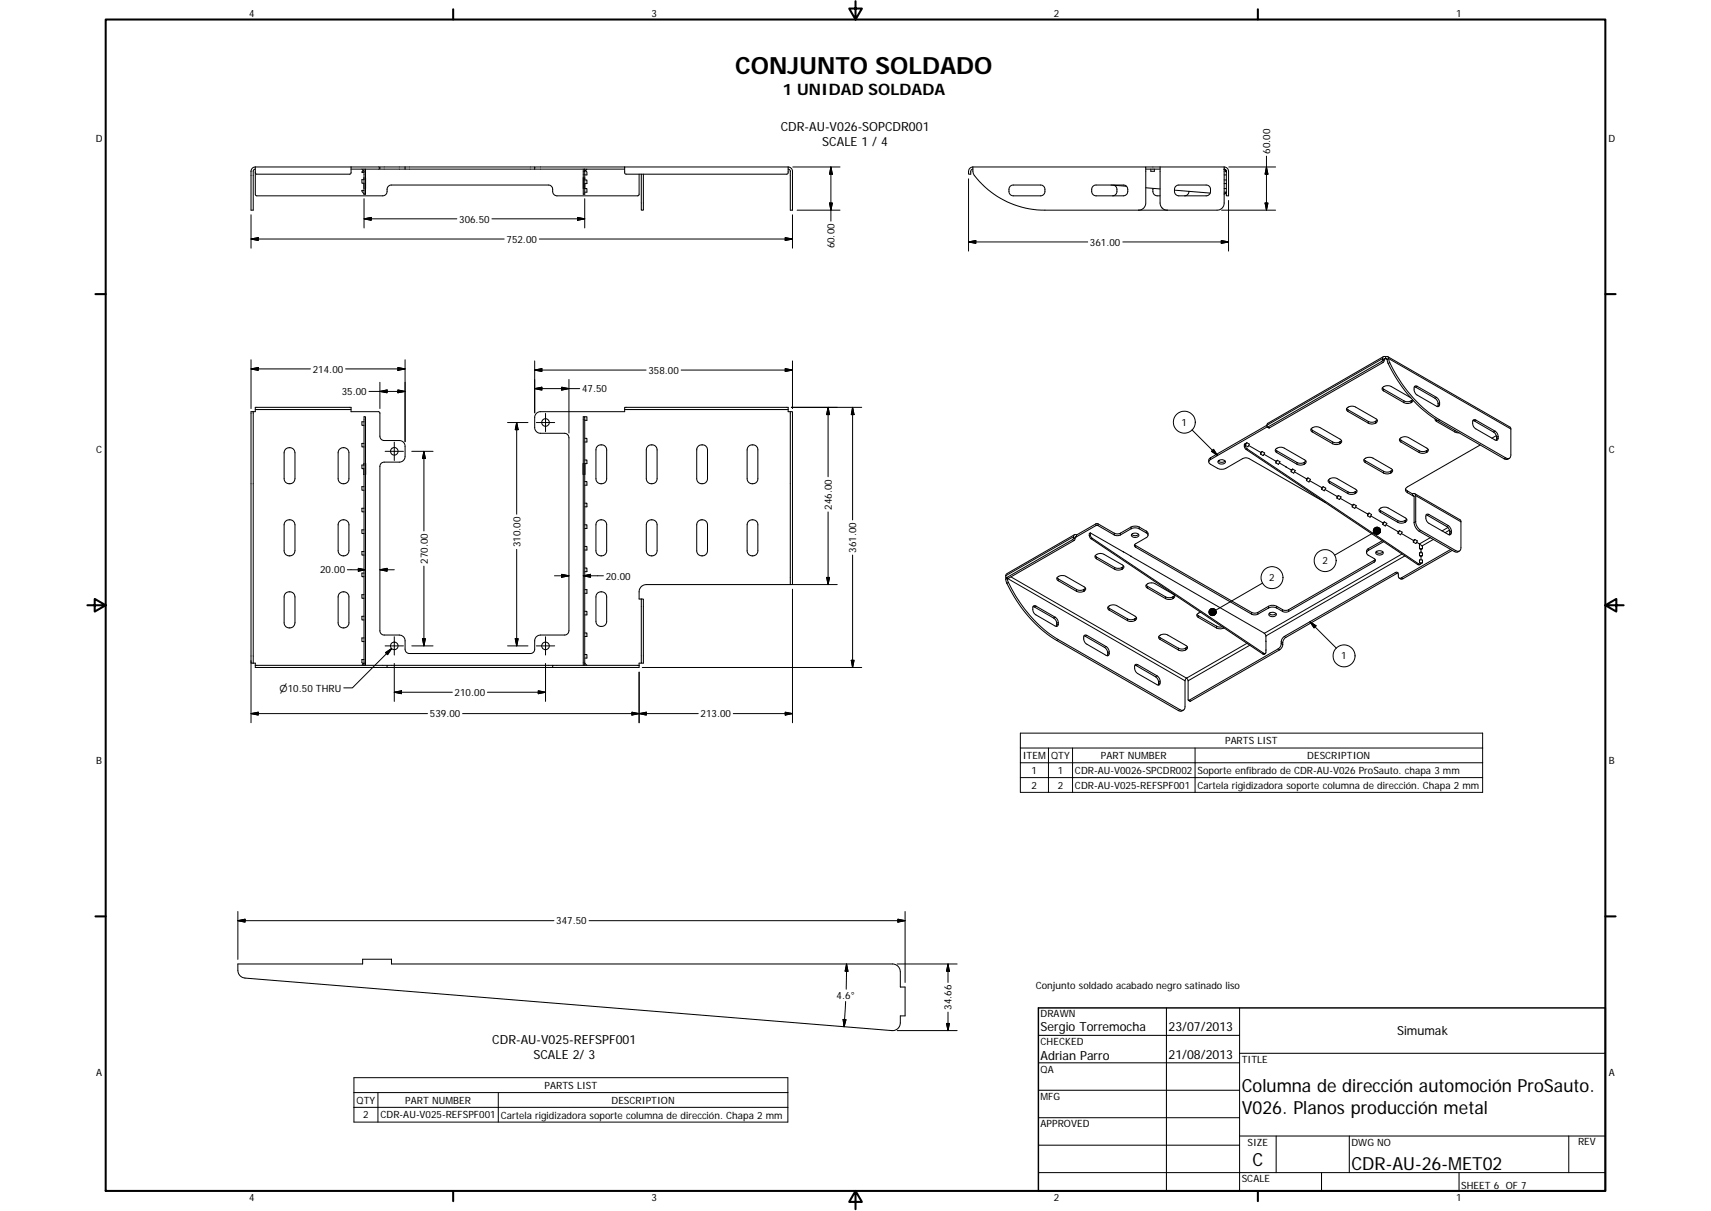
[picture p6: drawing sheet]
<svg xmlns="http://www.w3.org/2000/svg" width="594mm" height="420mm" viewBox="0 0 594 420" stroke-linecap="round" stroke-linejoin="round" font-family="sans-serif">
<g fill="none" stroke="#000" stroke-width=".36">
<path d="M88.6 57.9v9.5l.4 .5h43.9a1.85 1.85 0 0 0 1.5-2.5l.4-.8 1.1-.4h54.5a1.86 1.86 0 0 1 1.5 2.5l.4 .8 1.1 .4h28.2l.3-.5v-7M88.6 57.9h43.3v.8h-10M88.6 57.9a1.91 1.91 0 0 0-1.4 2.7v12.3h.7v-12.3a1.54 1.54 0 0 1 .6-1.9h.1M121.9 57.9v.7a1.33 1.33 0 0 1-.5 1.8h-32.3l-.5-.5M125.7 58.7l.7 .7M126.1 59.1l-.4 .7h.7M126.9 58.7v8.7h-.5v-8.7M131.9 58.7h8.7M131.9 57.9h8.7M140.6 58.7h45M140.6 57.9v.8M140.6 57.9h45"/>
<path d="M185.6 58.7h31.3M203 58.7v8.7h-.5v-8.7M203.3 59.1l.5 .6v1h-.8M203.8 58.7l-.8 .7M216.9 57.9v.7a1.5 1.5 0 0 0 .3 1.8h56.1a1.5 1.5 0 0 0 .4-1.8v-.7M273.7 57.9a1.91 1.91 0 0 1 1.5 2.7v12.3h-.8v-12.3a1.54 1.54 0 0 0-.6-1.9h-.1M273.7 57.9h-88.1v.8M337.8 57.9a1.99 1.99 0 0 0-1.5 2.5h.8v-.2a1.15 1.15 0 0 1 .7-1.5M337.8 57.9h60v12.5a2.45 2.45 0 0 1-2.5 2.5M397.8 58.7h5M397.8 57.9h27.2M399.6 58.7v.7h1.2v-.7"/>
<path d="M402.8 57.9v12.5a2.48 2.48 0 0 0 2.5 2.5M425 58.7l.8 .7M425 58.7h.1M425 58.7l.6 .2 .2 .5M425 57.9a1.52 1.52 0 0 1 1.6 1.5v8.5h-.8v-8.5M425 57.9v12.5a2.45 2.45 0 0 1-2.4 2.5h-59.8a30.4 30.4 0 0 1-24.9-12.7l-.1-2.3M425 58.7l.5 .3 .3 .7zM425.2 58.8l.2 .1M425.5 59h.1M425.7 59.1l.1 .3M126.4 61.7h.1M126.4 62.3h-.7v1.3h.7v1.9"/>
<path d="M126.4 66.1h-.7l.7 1.2M126.9 61.7v3.8M202.5 61.7v3.8M202.5 61.7h.1M203 61.7v.7h.8v1.3h-.8M203 65.4h.8v1.3h-.8M223.4 60.4v12.5h-.7v-12.5M350.7 64.6l1.1-.4h9.5a1.91 1.91 0 0 1 1.6 1.9 1.91 1.91 0 0 1-1.6 1.8h-9.5a1.95 1.95 0 0 1-1.5-1.3 1.95 1.95 0 0 1 .4-2zM379.5 64.6l1.1-.4h9.5a1.91 1.91 0 0 1 1.5 1.9 1.91 1.91 0 0 1-1.5 1.8h-9.5a1.93 1.93 0 0 1-1.6-1.3 1.93 1.93 0 0 1 .5-2zM385.8 64.2l5.3 .4M386.8 64.3a2.05 2.05 0 0 1 .8 3l-.4 .4-.9 .2M397.8 65.2l5 .4"/>
<path d="M400.3 65.4a2.02 2.02 0 0 0 .9 2.4l1.6 .1M407.8 66l12.4 1M408.3 64.6l1-.4h9.5a1.91 1.91 0 0 1 1.5 1.9 1.91 1.91 0 0 1-1.5 1.8h-9.5a1.94 1.94 0 0 1-1.6-1.3 1.94 1.94 0 0 1 .6-2zM412.8 66.4a1.52 1.52 0 0 1-1.5 1.5M412.8 66.4h.1M425 66.7h.8M425 67.3l.8-.6zM425 60.7h.8M425 63.7h.8M425 65.4h.8M425 62.4h.8M479.9 134.6l7.8 4.6 1.5 .2 1.3-.7"/>
<path d="M480.3 123.7l-40.2 23.2-.2 .6M481.1 124.4l-.5 .1-.4 1.3-39.5 22.7-.7-.3M481.1 123.8a.75 .75 0 0 0-1 .1 .75 .75 0 0 0-.1 .9l-.3 .7-39.4 22.6h-.4v-.6M481.1 123.8v.6M481.1 124.4h.1a.7 .7 0 0 1 .5 1 46.1 46.1 0 0 0 17.6 20.6l23 13.2 .9 .2 .9-.4M481.8 123.7l42.5 24.5 .3 .6v9a1.09 1.09 0 0 1-.5 1.2 1.09 1.09 0 0 1-1.3-.1l-23-13.3a45.3 45.3 0 0 1-17.6-20.8 .76 .76 0 0 0-.2-.9 .76 .76 0 0 0-.9-.1M489.9 138l-6.9-3.9-.7-.3-1.2 .1a.93 .93 0 0 0-1.1 .6 .93 .93 0 0 0 .4 1.1l7 4.1 1.1 .3 .9-.1a1.27 1.27 0 0 0 1.2-1M491.1 134.2l7.3 4.1a2.49 2.49 0 0 1 .8 2.8M491.2 134l.4-.1 .5 .1 6.9 4a2.12 2.12 0 0 1 .4 3.1l-7.6-4.2a2.54 2.54 0 0 1-.6-2.9zM87.2 142.8h.7v87.3h-.7zM87.9 142.8h.1M88.6 142.1a.5 .5 0 0 1 0 .7 .5 .5 0 0 1-.7 0"/>
<path d="M88.6 141.3h33.3v.8h-33.3zM99.1 156a1.93 1.93 0 0 1 2-.6 1.93 1.93 0 0 1 1.3 1.7v9a1.89 1.89 0 0 1-1.9 1.7 1.89 1.89 0 0 1-1.8-1.7v-9zM117.8 156a1.91 1.91 0 0 1 2.1-.6 1.91 1.91 0 0 1 1.3 1.7v9a1.88 1.88 0 0 1-1.9 1.7 1.88 1.88 0 0 1-1.9-1.7v-9zM126.4 146.3h-.7v1.3h.7M126.4 153.8h-.7v1.3h.7M203 152.1h.8v1.3h-.8M203 144.6h.8v1.2h-.8M203 159.6h.8v1.2h-.8M207.5 154.7a1.89 1.89 0 0 1 2-.3 1.89 1.89 0 0 1 1.1 1.7v10a1.87 1.87 0 0 1-1.8 1.7 1.87 1.87 0 0 1-1.9-1.7v-10zM216.9 142.1v.7h-29.2a2.04 2.04 0 0 0-2.1 2v3.5a2 2 0 0 0 2.1 2h8.3a1.6 1.6 0 0 1 1.5 1.5v67a1.52 1.52 0 0 1-1.5 1.5h-8.3a2.04 2.04 0 0 0-2.1 2v2.9a1.48 1.48 0 0 1-1.5 1.5h-42a1.52 1.52 0 0 1-1.5-1.5v-2.9a2 2 0 0 0-1.9-2h-5.3a1.45 1.45 0 0 1-1.5-1.5v-57a1.45 1.45 0 0 1 1.5-1.5h5.3a2 2 0 0 0 1.9-2v-3.4a1.97 1.97 0 0 0-1.9-2.1h-5.3a1.48 1.48 0 0 1-1.5-1.5v-8l-.2-.4-9.8-.1v-.7M225 154.7a1.89 1.89 0 0 1 2-.3 1.89 1.89 0 0 1 1.1 1.7v10a1.88 1.88 0 0 1-1.8 1.7 1.88 1.88 0 0 1-1.9-1.7v-10zM242.5 154.7a1.89 1.89 0 0 1 2-.3 1.89 1.89 0 0 1 1.2 1.7v10a1.88 1.88 0 0 1-1.9 1.7 1.88 1.88 0 0 1-1.9-1.7v-10z"/>
<path d="M260 154.7a1.88 1.88 0 0 1 2-.3 1.88 1.88 0 0 1 1.1 1.7v10a1.87 1.87 0 0 1-1.8 1.7 1.87 1.87 0 0 1-1.9-1.7v-10zM273.7 142.1a.52 .52 0 0 0 0 .7 .52 .52 0 0 0 .7 0M273.7 142.1h-56.8M273.7 142.1v-.8h-.6h-56.2v.8M274.4 142.8h.8v60h-.8zM423 160l1 .4 .9-.1 .5-.3M423.1 159.9l.4-.3a1.2 1.2 0 0 1 1.9 .9 1.49 1.49 0 0 1-2.5-.4zM432.4 153.9v1l.6 .9 59.6 39.9 .5 .1 .2-.3M432.4 153.9a1.4 1.4 0 0 0 .3 2.1l59.6 39.9 .4 .1 .5-.3M432.9 153.6l-.5 .3M432.9 153.6l.9 .5-.5 .9-.9-.5zM433.6 154.6l4.1 2.4"/>
<path d="M437.7 157v.6M438.2 156.7l.9 .5-.5 .9-.9-.5M438.2 156.7l-.5 .9M438.2 156.7l-.5 .3M438.9 157.6l4.1 2.4M439.9 147.5l-19.8 11.5-.4 .5v.8M439.9 148.1l-19.6 11.3a.85 .85 0 0 0-.6 .9 .85 .85 0 0 0 .6 .8l2.7 1.5 1.7 .2 .9-.3 6.2-3.5h1.6l26.8 15.4M442.8 156l7.8 4.6 1.7 .1 1.1-.7M443 160v.6M443.1 155.7l1.1-.5 1.5 .2 7.3 4.2a.93 .93 0 0 1 .4 1.1 .93 .93 0 0 1-1.1 .6l-1.7-.1-7.3-4.2a.75 .75 0 0 1-.2-1.3zM443.5 159.7l-.5 .9M443.5 159.7l-.5 .3"/>
<path d="M443.5 159.7l.9 .5-.5 .9-.9-.5M455.2 148.8l7.7 4.7 1.5 .1 1.4-.8M455.3 148.7l1-.6h1.5l7.5 4.3a.95 .95 0 0 1 .5 1.2 .95 .95 0 0 1-1.1 .6h-1.2l-.8-.2-7.3-4.3-.3-.4zM467.6 141.7l7.5 4.5 1.7 .3 1.4-.8M467.7 141.6l1.3-.7 1.4 .2 7.3 4.2a.95 .95 0 0 1 .4 1.1 .95 .95 0 0 1-1 .6l-1.8-.1-7.3-4.2-.5-.6zM473.6 159.4l7 4.2 1.5 .2 1.4-.8M473.7 159.3l1-.6h1.5l6.8 3.9a.93 .93 0 0 1 .4 1.1 .93 .93 0 0 1-1 .6h-1.8l-6.6-3.8-.4-.5zM486 152.3l7 4.2 1.5 .2 1.4-.8M486 152.2l1.4-.6 1.4 .1 6.6 3.8a.93 .93 0 0 1 .4 1.1 .93 .93 0 0 1-1.1 .6l-1.2 .1-.7-.3-6.4-3.6-.5-.7zM498.3 145.4v.4l.5 .4 6.3 3.7 1.5 .3M511.4 145.9l7.4 4.2a2.49 2.49 0 0 1 .7 2.7M511.5 145.8l.9-.1 6.7 3.9a2.14 2.14 0 0 1 .6 3.2l-7.3-4a2.44 2.44 0 0 1-.9-3z"/>
<path d="M513.9 154.4l-25.2 14.5a1.09 1.09 0 0 0-.7 1 1.09 1.09 0 0 0 .7 1l1.8 1.1M519.5 151.2l-1.5 .8M126.3 162.6l.1 2.1M126.4 161.4h-.7v1.2h.7M126.4 176.3h-.7v1.3h.7M126.4 168.8h-.7v1.3h.7M126.4 160.8l-.1 .6M126.9 160.8v3.9M202.5 160.8v3.9M203 167.1h.8v1.2h-.8M203 174.6h.8v1.2h-.8M203.1 160.8l-.1 3.9"/>
<path d="M444.2 160.6l2.4 1.5M446.5 162l1.8 1M448.3 163v.7M448.8 162.8l-.5 .9M448.8 162.8l-.5 .2M448.8 162.8l.9 .5-.5 .9-.9-.5M449.4 163.7l4.2 2.4M453.6 166.1v.6M454.1 165.8l-.5 .9M454.1 165.8l-.5 .3M454.1 165.8l.9 .5-.5 .9-.9-.5M454.8 166.8l4.1 2.4"/>
<path d="M458.9 169.2v.6M459.4 168.9l-.5 .9M459.4 168.9l-.5 .3M459.4 168.9l.9 .5-.5 .9-.9-.5M460.1 169.8l4.1 2.4M461.2 166.6l7.3 4.3h1.5l1.1-.8M461.3 166.5l1.3-.7 1.5 .1 6.6 3.8a.93 .93 0 0 1 .4 1.2 .93 .93 0 0 1-1.1 .6h-1.2l-.8-.2-6.4-3.7-.5-.6zM464.2 172.2v.6M464.7 171.9l-.5 .9M464.7 171.9l-.5 .3M464.7 171.9l.9 .5-.5 .9-.9-.5M465.3 172.9l4.2 2.4"/>
<path d="M469.5 175.3v.6M470 175l-.5 .9M470 175l-.5 .3M470 175l.9 .5-.5 .9-.9-.5M470.7 175.9l4.1 2.4M474.8 178.3v.6M475.4 178l.8 .5-.5 1-.9-.6M475.4 178l-.6 .9M475.4 178l-.6 .3M476 179l4.1 2.4M478.9 176.7l6.7 4 1.4 .2 1.4-.8M479.1 176.5l.9-.5h1.5l6.5 3.7a.94 .94 0 0 1 .4 1.2 .94 .94 0 0 1-1.1 .5l-.9 .1-1.1-.3-6-3.4a.7 .7 0 0 1-.5-.6 .7 .7 0 0 1 .3-.7z"/>
<path d="M488 169.6l.7 .7 1.8 1.1M490.5 171.4v.6M490.5 172l.3-.1 .2 .4v9.3l1 2.1 12.9 7.6 .9 .3 .9-.4M491.2 171.3l15.9 9.1 .2 9.6a1.08 1.08 0 0 1-.6 1.2 1.08 1.08 0 0 1-1.2-.1l-12.2-7.1-1-.9-.8-1.8v-9.3a.66 .66 0 0 0-.3-.7 .66 .66 0 0 0-.7 .1M495.1 178.7l7.4 4.1a2.56 2.56 0 0 1 .8 2.8M495.3 178.5h.8l6.9 4a2.29 2.29 0 0 1 .6 3h-.6l-7.1-4.1a2.47 2.47 0 0 1-.6-2.9zM99.1 181a1.94 1.94 0 0 1 2-.6 1.94 1.94 0 0 1 1.3 1.7v9a1.89 1.89 0 0 1-1.9 1.8 1.89 1.89 0 0 1-1.8-1.8v-9zM117.8 181a1.93 1.93 0 0 1 2-.6 1.93 1.93 0 0 1 1.4 1.7v9a1.88 1.88 0 0 1-1.9 1.8 1.88 1.88 0 0 1-1.9-1.8v-9zM126.4 191.3h-.7v1.3h.7M126.4 198.8h-.7v1.3h.7M126.4 183.8h-.7v1.3h.7M203 197.1h.8v1.2h-.8"/>
<path d="M203 182.1h.8v1.2h-.8M203 189.6h.8v1.2h-.8M207.5 180.8a1.89 1.89 0 0 1 2-.4 1.89 1.89 0 0 1 1.1 1.7v9a1.87 1.87 0 0 1-1.8 1.8 1.87 1.87 0 0 1-1.9-1.8v-9zM225 180.8a1.89 1.89 0 0 1 2-.4 1.89 1.89 0 0 1 1.1 1.7v9a1.88 1.88 0 0 1-1.8 1.8 1.88 1.88 0 0 1-1.9-1.8v-9zM242.3 181a1.93 1.93 0 0 1 2-.6 1.93 1.93 0 0 1 1.4 1.7v9a1.88 1.88 0 0 1-1.9 1.8 1.88 1.88 0 0 1-1.9-1.8v-9zM259.8 181a1.91 1.91 0 0 1 2-.6 1.91 1.91 0 0 1 1.3 1.7v9a1.87 1.87 0 0 1-1.8 1.8 1.87 1.87 0 0 1-1.9-1.8v-9zM373.1 185.5l-23.7 13.7a.74 .74 0 0 0 .1 1.2l23.2-13.5a.9 .9 0 0 1 .1-1 .9 .9 0 0 1 1-.3M373.8 186.2l-.5 .1-.4 1.2-22.9 13.2-.7-.3-.1 .5M373.8 186.2l6.9-3.9 .5 .1 6.5 3.4 1.1-.1 3.9-2.2a3.1 3.1 0 0 1 2.8 0l2.5 1.4a.85 .85 0 0 1 .6 .8 .85 .85 0 0 1-.6 .8l-3.7 2.2a.63 .63 0 0 0-.4 .6 .63 .63 0 0 0 .4 .6l40.3 23.2 1.6 .2 4.2-2.3a3.1 3.1 0 0 1 2.9 0l2.2 1.3h1.7l29.9-17.3a.65 .65 0 0 0 .5-.6 .65 .65 0 0 0-.5-.6l-2-1.2a.87 .87 0 0 1-.6-.8 .87 .87 0 0 1 .6-.8l5.3-3.1M373.8 185.6l7.2-3.9 5.9 3.3 1 .3 .9-.2 4.5-2.5h1.7l3.2 1.8 .4 .5v.8M373.8 185.6v.6M378.6 184.9l-.4 .2v.7l.5 1.1 59.7 40 .5 .1 .4-.2"/>
<path d="M378.6 184.9l.1 1.2 .5 .7 59.6 39.9 .7-.1v-1.1M378.6 184.9l11.5 6.6M380.3 192.8l7 4.2 1.7 .1 1.1-.7M380.3 192.7l1.4-.6 1.4 .1 6.6 3.8a.93 .93 0 0 1 .4 1.2 .93 .93 0 0 1-1.1 .5l-1.2 .1-.8-.3-6.5-3.8-.3-.5zM390 191.5l2.8 1.6M390.1 191.5h.1M392.7 193l46.2 26.6 .6 .8v2.1M392.9 185.4l.2 .1a1.79 1.79 0 0 0 2.2-.1M393 185.3l.4-.2a1.19 1.19 0 0 1 1.3-.2 1.19 1.19 0 0 1 .6 1.1l-.3 .2a1.3 1.3 0 0 1-2.1-.8zM393.9 189l40.7 23.5 1.1 .2 1-.2 3.7-2.1a3.1 3.1 0 0 1 2.9 0l2.5 1.3 1.4-.1 30.3-17.5M477.8 191.5a1.78 1.78 0 0 0 2.4 0M477.9 191.4l.6-.3a1.12 1.12 0 0 1 1.7 1l-.8 .4a1.12 1.12 0 0 1-1.7-.9z"/>
<path d="M479.9 187.6l-4.8 2.8-.5 .4-.1 1M480.1 181.4v.6M480.6 181.1l.9 .5-.5 .9-.9-.5M480.6 181.1l-.5 .9M480.6 181.1l-.5 .3M481.3 182.1l4.1 2.3M485.4 184.4v.6M485.4 198.8l-39.1 22.5a3.1 3.1 0 0 0-1 2.8l-1 1.3-30.9 17.9-.8-.3M486 184.1l-.6 .3M486 184.1l-.6 .9M486 184.1l.8 .5-.5 .9-.9-.5M486.6 185.1l4.1 2.4"/>
<path d="M490.7 187.5v.6M491.3 187.2l.8 .5-.5 .9-.9-.5M491.3 187.2l-.6 .9M491.3 187.2l-.6 .3M491.9 188.2l1 .5M492.9 195.3v-1.1h1v1.1M492.9 188.7l1 .8v.9M492.9 192.8v-1h1v1M492.9 195.3h1M492.9 195.3l.5 .3M492.9 188.7v1.7M492.9 190.4h1"/>
<path d="M492.9 190.4l.5 .3M492.9 192.8h1M492.9 192.8l.5 .3M493.4 190.7v1.1M493.4 193.1v1.1M493.9 195.3l-.5 .3M493.9 190.4l-.5 .3M493.9 192.8l-.5 .3M503.7 190.6l-17.1 9.9a.65 .65 0 0 1-.8 .1 .65 .65 0 0 1-.3-.7v-.6a.64 .64 0 0 0-.3-.7 .64 .64 0 0 0-.7 .1l-38.8 22.3a3.2 3.2 0 0 0-.9 2.8l-1 1.3-31.1 17.9-.2-.1v-6.7a.57 .57 0 0 0-.4-.8 .57 .57 0 0 0-.6 .6v9.2a1.07 1.07 0 0 1-.6 1.2 1.07 1.07 0 0 1-1.2-.2l-42.3-24.3a45.4 45.4 0 0 1-17.6-20.9v-.4M504.2 190.9l-17.1 9.9-.6 .2-.7-.4M99.3 205.7a1.92 1.92 0 0 1 2-.3 1.92 1.92 0 0 1 1.1 1.7v9a1.89 1.89 0 0 1-1.9 1.8 1.89 1.89 0 0 1-1.8-1.8v-9zM117.8 206a1.91 1.91 0 0 1 2.1-.6 1.91 1.91 0 0 1 1.3 1.7v9a1.88 1.88 0 0 1-1.9 1.8 1.88 1.88 0 0 1-1.9-1.8v-9z"/>
<path d="M126.4 206.3h-.7v1.3h.7M126.4 213.8h-.7v1.3h.7M203 212.1h.8v1.2h-.8M203 204.6h.8v1.2h-.8M203 219.6h.8v1.2h-.8M207.5 205.7a1.9 1.9 0 0 1 2-.3 1.9 1.9 0 0 1 1.1 1.7v8.5a1.87 1.87 0 0 1-1.8 1.7 1.87 1.87 0 0 1-1.9-1.7v-8.5zM222.7 207.8h.7v22.3h-.7zM274.4 202.8h-50a2.48 2.48 0 0 0-2.5 2.5v2.5h.8M349.2 201v.3a45.4 45.4 0 0 0 17.7 20.9l42.2 24.3 .9 .3 .9-.5M349.2 200.9v.1M358.7 210.4l7.1 4a2.49 2.49 0 0 1 1 2.9M358.8 210.3h.9l6.9 4a2.15 2.15 0 0 1 .4 3l-.6-.1-6.7-3.9a2.48 2.48 0 0 1-.9-3z"/>
<path d="M367 200.5l7.1 4.2 1.4 .1 1.4-.8M367.1 200.3l1-.6h1.5l6.9 3.9a.94 .94 0 0 1 .4 1.2 .94 .94 0 0 1-1.1 .5l-1.2 .1-.8-.2-6.6-3.8-.3-.5zM384.7 210.7l7 4.1 1.7 .1 1.2-.7M384.8 210.5l1.3-.6 1.4 .1 6.6 3.8a.86 .86 0 0 1 .5 1 .86 .86 0 0 1-.9 .7l-1.1 .1-1.1-.3-6.6-3.8-.3-.5zM397.9 203l7.3 4.3h1.5l1.1-.7M398 202.9l1-.6h1.5l6.9 3.9a.85 .85 0 0 1 .5 1 .85 .85 0 0 1-.9 .6l-1.2 .2-1.1-.3-6.5-3.8-.3-.5zM415.6 213.2l7 4.2 1.8 .1M416.9 212.4l-.2 .1a.91 .91 0 0 0-1.1 .6 .91 .91 0 0 0 .4 1.1l6.6 3.8 1.2 .2 1.2-.4M440.7 212.9l1 .4h.8l.6-.4M440.7 212.8l.4-.2a1.2 1.2 0 0 1 2 .9 1.5 1.5 0 0 1-2.5-.4zM87.9 230.1a.52 .52 0 0 1 .8 0 .52 .52 0 0 1-.1 .7M88.6 230.8h103.3"/>
<path d="M126.4 230.2v.3M126.4 230.6v.1M126.4 230.2h.1M126.4 221.3h-.7v1.3h.7M126.4 228.8h-.7v1l.4 .6M126.9 230.8v-86.2h-.5v85.5l-.7 .7M134.4 231.6h57.5M134.4 230.8v.8h-45.8v-.8M203 230.8v-86.2h-.5v86.2M203 227.1h.8v1.2h-.8M203 230.8h.1M203 230.1l.8 .7"/>
<path d="M221.9 230.8v.8h-30M221.9 230.8h-30v.8M222.7 230.1h-.1a.52 .52 0 0 0-.7 0 .52 .52 0 0 0 0 .7M376.4 220.6l7.1 4a2.51 2.51 0 0 1 1 2.9M376.5 220.5l.9-.1 6.9 4.1a2.13 2.13 0 0 1 .3 3l-7.5-4.1a2.45 2.45 0 0 1-.6-2.9zM394 230.8l7.4 4.1a2.59 2.59 0 0 1 .8 2.8M394.3 230.5l.7 .1 6.9 4a2.36 2.36 0 0 1 .6 3l-.6 .1-7.1-4.2a2.39 2.39 0 0 1-.5-3zM402.4 220.8l7.3 4.3h1.4l1.1-.7M402.4 220.7l1.4-.7 1.4 .2 6.6 3.8a.86 .86 0 0 1 .5 1 .86 .86 0 0 1-.9 .6l-1.2 .2-1.1-.3-6.5-3.8-.3-.5zM439 226.9l-.3 .1M439.5 222.4v3.2M439.5 222.5h.1"/>
<path d="M439.5 225.5h.1M82.6 334.5h43.3v-1.7h10v1.7h174a2.73 2.73 0 0 1 2.7 2.6v5.4h1.7v10h-1.7v2.4a2.69 2.69 0 0 1-2.9 2.7l-224.7-18.3a2.68 2.68 0 0 1-2.4-2.6zM360.5 359.2h69.9M405 349.7v63.5M430.4 349.7v63.5M360.5 368.7h69.9M360.5 378.3h69.9M430.4 365.4h127M360.5 387.8h69.9M360.5 397.3h69.9M430.4 394.1h127M443.1 394.1v12.7"/>
<path d="M468.5 394.1v12.7M544.7 394.1v12.7M360.5 406.8h196.9M458.8 406.8v6.4M506.6 406.8v6.4"/>
<circle cx="136.9" cy="156.6" r="1.31"/>
<circle cx="189.4" cy="146.6" r="1.32"/>
<circle cx="136.9" cy="224.1" r="1.32"/>
<circle cx="189.4" cy="224.1" r="1.31"/>
</g>
<g fill="#000">
<circle cx="425.8" cy="59.7" r=".18"/>
<circle cx="493.4" cy="191.5" r=".18"/>
</g>
<g fill="none" stroke="#000" stroke-width=".35">
<path d="M275.3 57.9h16.4M288.5 57.9v18.8M288.5 57.9l.5 2.5h-1zM426.6 57.9h16.3M439.7 57.9l.5 2.5h-1zM439.7 54.2v18.7M87.2 74.5v11.6M126.4 75.9l2.5-.5v1zM126.4 75.9h32.2M126.4 68.9v10.2M170.8 75.9h32.2M200.5 75.4l2.5 .5-2.5 .5z"/>
<path d="M203 68.9v10.2M275.2 74.5v11.6M276.8 72.9h14.9M288 70.4h1l-.5 2.5zM336.3 62v25.1M424.2 72.9h18.7M426.6 69.6v17.5M439.2 70.4h1l-.5 2.5zM87.2 82.9l2.5-.5v1zM87.2 82.9h87.9M187.3 82.9h87.9M272.6 82.4l2.6 .5-2.6 .5z"/>
<path d="M336.3 83.9l2.5-.5v1zM377.7 83.9h-41.4M389.8 83.9h36.8M424 83.4l2.6 .5-2.6 .5zM87.2 124.8v17M87.2 128l2.5-.5v1zM87.2 128h20.6M120 128h20.6M128.1 135.8h12.5M131.9 135.8l2.5-.5v1zM131.9 132.6v9.1M138.1 127.5l2.5 .5-2.5 .5z"/>
<path d="M138.1 135.3l2.5 .5-2.5 .5zM140.6 124.8v28.4M185.6 128.4l2.5-.5v1zM185.6 134.8l2.5-.5v1zM185.6 128.4h38.7M185.6 134.8h15.7M185.6 125.2v18M195 134.3l2.5 .5-2.5 .5zM197.5 131.7v18.5M236.5 128.4h38.7M272.6 127.9l2.6 .5-2.6 .5zM275.2 125.2v16.6"/>
<path d="M479.7 125.5l.5 .3M480 124.8l.6 .4M480.4 135v.6M481.6 124.7l-.5-.3-.5 .3-.6-.3-40.1 23.1M481.6 124.7l.6-.3 42.4 24.4M482.5 125.8l-.5 .3M487.4 139.1v.6M489.9 139.1v.6M490.1 139v.6M492.1 134l-.6 .3M498.8 137.9l-.6 .3M499.8 139.7l-.5 .3"/>
<path d="M133.7 156.6h6.4M136.9 153.4v6.4M143 156.6h7.4M147.2 156.6v27.6M147.2 156.6l.5 2.5h-1zM176.2 146.6h7.1M179.4 146.6l.5 2.5h-1zM179.4 146.6v31.8M186.2 146.6h6.4M189.4 143.4v6.4M287.5 141.3v24.1M287.5 141.3l.5 2.5h-1z"/>
<path d="M296 141.3v39.1M296 141.3l.5 2.5h-.9zM299.2 141.3h-24.4M413.9 149.2l8.9 8.8M420.3 158.8v.6M421.3 155.9l1.5 2.1-2.1-1.4zM432.4 154.6l-.4 .2M433 155.8l-.3 .2M440.3 148.1l.5 .3M443.3 156.4v.6M455.6 149.3v.6M462.7 153.3v.7"/>
<path d="M465.2 153.3v.7M465.3 153.2v.7M468 142.2v.5M474 159.9v.6M475.1 146.2v.6M477.6 146.2v.6M477.7 146.1v.6M486.4 152.7v.7M492.8 156.4v.6M495.3 156.4v.6M495.4 156.3v.6M498.8 145.6v.6"/>
<path d="M499.8 145.6l-.5 .4M499.8 140.3l-.5 .4M505.1 149.3v.6M512.4 145.7l-.5 .3M519.1 149.6l-.5 .3M520.2 152l-.6 .3M520.2 151.4l-.6 .3M522.8 158.9l-.5 .3M287.5 177.6v25.2M450.3 160.5v.6M452.8 160.5v.6M453 160.4v.6"/>
<path d="M461.6 167v.6M468 170.6v.7M470.5 170.6v.7M470.7 170.5v.7M479.3 177.1v.7M480.4 163.5v.6M482.8 163.5v.6M483 163.4v.6M488.7 170.3v.6M490.5 172l.5 .3M491.5 172l15.8 9M496.1 178.5l-.5 .3"/>
<path d="M120.6 197.7h6.3M124.4 197.2l2.5 .5-2.5 .5zM131.9 197.7l2.5-.5v1zM131.9 197.7h5M147.2 196.4v27.7M179.4 190.6v33.5M192.5 199.8h5M195 199.3l2.5 .5-2.5 .5zM202.5 199.8l2.5-.5v1zM202.5 199.8h7M296 192.6v39M372.4 187.2l.5 .3"/>
<path d="M372.7 186.6l.5 .3M372.7 186.2l-23.5 13.5M373.8 186.2l-.6 .3M378.6 185.6l-.4 .2M379.2 186.8l-.3 .1M380.5 181.7v.7M380.7 193.3v.6M381.2 181.7v.7M386.9 185v.6M387 196.9v.6M389 185v.6M389.5 196.9v.6"/>
<path d="M389.7 196.8v.6M392.7 182.9v.6M394.3 189.3v.6M395.5 182.9v.6M398 184.3v.6M475.1 190.4v.6M477 184.8l-13.6 7.8M477.1 194.4v.6M484.5 198.7l.5 .3M485.3 180.6v.6M486.8 192.2l-47.8 27.5M487.8 192.9l-48.3 27.7"/>
<path d="M487.8 180.6v.6M488 180.5v.6M491.5 181l-.5 .3M492.6 195.7l-.3 .2M493.3 184l-.5 .3M496.6 186.5l-3.8 2.2M497.7 187.2l-4 2.2M502.7 183l-2 1.2M502.8 182.4l-.5 .3M503.3 183.9l-1.6 .9M503.9 184.2l-.5 .3M503.9 184.8l-.5 .3"/>
<path d="M505.5 191.1l-.6 .2M275.2 204.4v46.4M275.3 202.8h15.4M287 200.3h1l-.5 2.5zM349.6 200.4l.5 .3M349.7 200.6l-.5 .3M349.8 200.7l61.7 35.5M350.1 202.1l-.5 .3M351 200.2l61 35.1 21-12.1M359.7 210.3l-.6 .3M366.4 214.1l-.6 .3M367.4 216l-.5 .3"/>
<path d="M367.4 200.9v.6M367.4 216.6l-.5 .3M373.8 204.5v.7M376.3 204.5v.7M376.5 204.4v.7M385.1 211.1v.6M391.5 214.7v.6M393.9 214.7v.6M394.1 214.6v.6M398.4 203.4v.6M404.7 207.1v.6M407.2 207.1v.6"/>
<path d="M407.4 207v.6M416 213.6v.6M422.4 217.3v.6M424.9 217.8v.1M434.6 212.5v.6M436.7 212.5v.6M438.4 202.3l-16.3 9.4M440.4 210.4v.6M443.3 210.4v.6M445.3 211.5v.6M447.4 211.5v.6M454.8 215.7l9.2 9.2"/>
<path d="M454.8 215.7l2.1 1.4-.7 .7zM486.6 200.5l.5 .3M87.2 229.2v21.6M133.7 224.1h6.4M133.9 226.4l2.1-1.4-1.4 2.1zM136 225l-13.6 13.7h-3M136.9 220.9v6.4M136.9 230.2v13.2M143 224.1h7.4M146.7 221.6h1l-.5 2.5zM176.2 224.1h7.1M178.9 221.6h1l-.5 2.5z"/>
<path d="M186.2 224.1h6.4M186.9 239.7l2.5 .5-2.5 .5zM189.4 220.9v6.4M189.4 230.2v13.2M221.9 233.2v17.6M223 231.6h76.2M295.6 229.1h.9l-.5 2.5zM367.4 221.9l-.5 .3M377.4 220.4l-.6 .3M384 224.3l-.5 .3M385.1 226.1l-.5 .4M385.1 226.8l-.5 .3"/>
<path d="M395 230.6l-.5 .3M401.7 234.5l-.5 .3M402.8 236.3l-.5 .3M402.8 236.9l-.5 .4M402.8 221.3v.5M409.1 224.9v.6M411.6 224.9v.6M411.8 224.8v.6M434 223.9l-21.5 12.3M438.8 226.7l-.4 .2M443.8 225.1l.5 .3M444.9 222.7l.5 .3"/>
<path d="M444.9 223.3l.5 .3M445.9 220.8l.6 .3M87.2 247.6l2.5-.5v1zM87.2 247.6h61.2M136.9 240.2l2.5-.5v1zM136.9 240.2h20.1M160.6 247.6h81.8M169.2 240.2h20.2M219.4 247.1l2.5 .5-2.5 .5zM221.9 247.6l2.5-.5v1zM254.6 247.6h20.6M272.6 247.1l2.6 .5-2.6 .5z"/>
<path d="M354.3 254.4h160.5v20.5h-160.5zM354.3 259.5h160.5M364 259.5v15.4M372.4 259.5v15.4M409.7 246.2l-.6 .3M412.8 243l.6 .3M414.9 259.5v15.4M354.3 264.6h160.5M354.3 269.8h160.5M82.6 316.3v16.6M82.6 319.4l2.5-.5v1zM82.6 319.4h109.7"/>
<path d="M204.5 319.4h109.8M311.8 318.9l2.5 .5-2.5 .5zM314.3 316.3v24.6M293.9 334.5l-.1 8.7M293.9 334.5l.5 2.5h-1zM311.5 334.5h20.8M329.2 334.5v6.4M329.2 334.5l.4 2.5h-1zM292.7 353.7l1 .1-.6 2.4zM293.6 347.5l-.5 8.7M311.5 357.6h20.8M328.6 355.1h1l-.4 2.5z"/>
<path d="M329.2 351.2v6.4M122.9 373.9h150.7v15.4h-150.7zM122.9 379.1h150.7M131.2 379.1v10.2M173 379.1v10.2M122.9 384.2h150.7"/>
<circle cx="411.2" cy="146.5" r="3.8"/>
<circle cx="460.1" cy="194.5" r="3.8"/>
<circle cx="441.7" cy="200.4" r="3.8"/>
<circle cx="466.7" cy="227.6" r="3.8"/>
</g>
<g fill="none" stroke="#000" stroke-width=".71">
<path d="M36.7 6.8h520.7v406.4h-520.7zM157.3 3.2v3.6M297 .4v6.4l-2.2-3.8h4.5l-2.3 3.8M436.7 3.2v3.6M33.1 102h3.6M557.4 102h3.6M30.3 210h6.4l-3.8-2.2v4.4l3.8-2.2M557.4 210l3.8 2.2v-4.4l-3.8 2.2h6.3M33.1 317.9h3.6M557.4 317.9h3.6M157.3 413.2v3.6M297 413.2l2.3 3.8h-4.5l2.2-3.8v6.3"/>
<path d="M436.7 413.2v3.6"/>
</g>
<path d="M360.5 349.7h196.9v63.5h-196.9z" fill="none" stroke="#000" stroke-width=".51"/>
<g fill="#000" stroke="#000" stroke-width=".35">
<path d="M126.4 75.9l2.5-.5v1zM200.5 75.4l2.5 .5-2.5 .5zM288 70.4h1l-.5 2.5zM288.5 57.9l.5 2.5h-1zM439.2 70.4h1l-.5 2.5zM439.7 57.9l.5 2.5h-1zM87.2 82.9l2.5-.5v1zM272.6 82.4l2.6 .5-2.6 .5zM336.3 83.9l2.5-.5v1zM424 83.4l2.6 .5-2.6 .5zM87.2 128l2.5-.5v1zM131.9 135.8l2.5-.5v1z"/>
<path d="M138.1 127.5l2.5 .5-2.5 .5zM138.1 135.3l2.5 .5-2.5 .5zM185.6 128.4l2.5-.5v1zM185.6 134.8l2.5-.5v1zM195 134.3l2.5 .5-2.5 .5zM272.6 127.9l2.6 .5-2.6 .5zM147.2 156.6l.5 2.5h-1zM179.4 146.6l.5 2.5h-1zM287.5 141.3l.5 2.5h-1zM296 141.3l.5 2.5h-.9zM421.3 155.9l1.5 2.1-2.1-1.4zM124.4 197.2l2.5 .5-2.5 .5z"/>
<path d="M131.9 197.7l2.5-.5v1zM202.5 199.8l2.5-.5v1zM479.2 183.6l.1 .5zM479.1 183.4l.2 .7zM478.9 183.2l.4 .9zM478.7 183l.6 1.1zM478.4 182.9l.9 1.2zM478.1 182.9l1.2 1.2zM477.9 182.9h.2l1.2 1.2zM477.6 183l.3-.1 1.4 1.2zM477.4 183.1l.2-.1 1.7 1.1zM477.2 183.3l.2-.2 1.9 1z"/>
<path d="M477.2 183.3l2.1 .8-2.3-.6zM477 183.5l2.3 .6-2.4-.4zM476.9 183.7l2.4 .4-2.5-.1zM476.8 184l2.5 .1-2.5 .2zM476.8 184.3l2.5-.2-2.4 .4zM476.9 184.5l2.4-.4-2.3 .7zM477 184.8l2.3-.7-2.1 .9zM477.2 185l2.1-.9-1.9 1.1zM477.4 185.2l1.9-1.1-1.7 1.2zM477.6 185.3l1.7-1.2-1.4 1.3zM477.9 185.4l1.4-1.3-1.2 1.3zM479.3 184.1l-1.2 1.3z"/>
<path d="M479.3 184.1l-.9 1.2zM479.3 184.1l-.6 1.2zM479.3 184.1l-.4 1zM479.3 184.1l-.2 .8zM479.3 184.1l-.1 .6zM479.3 184.1v.3zM195 199.3l2.5 .5-2.5 .5zM287 200.3h1l-.5 2.5zM422.1 211.8l.1 .6zM422 211.6l.2 .8zM421.8 211.4l.4 1zM421.6 211.3l.6 1.1z"/>
<path d="M421.3 211.2l.9 1.2zM421.1 211.1l1.1 1.3zM420.8 211.1h.3l1.1 1.3zM420.5 211.2l.3-.1 1.4 1.3zM420.3 211.3l.2-.1 1.7 1.2zM420.1 211.5l.2-.2 1.9 1.1zM420.1 211.5l2.1 .9-2.3-.7zM419.9 211.7l2.3 .7-2.4-.5zM419.8 211.9l2.4 .5-2.5-.2zM419.7 212.2l2.5 .2-2.5 .1zM419.7 212.5l2.5-.1-2.4 .4zM419.8 212.8l2.4-.4-2.3 .6z"/>
<path d="M419.9 213l2.3-.6-2.1 .8zM420.1 213.2l2.1-.8-1.9 1zM420.3 213.4l1.9-1-1.7 1.1zM420.5 213.5l1.7-1.1-1.4 1.2zM420.8 213.6l1.4-1.2-1.1 1.2zM422.2 212.4l-1.1 1.2zM422.2 212.4l-.9 1.2zM422.2 212.4l-.6 1zM422.2 212.4l-.4 .9zM422.2 212.4l-.2 .7zM422.2 212.4l-.1 .5zM422.2 212.4v.2z"/>
<path d="M454.8 215.7l2.1 1.4-.7 .7zM133.9 226.4l2.1-1.4-1.4 2.1zM136.9 240.2l2.5-.5v1zM146.7 221.6h1l-.5 2.5zM178.9 221.6h1l-.5 2.5zM295.6 229.1h.9l-.5 2.5zM87.2 247.6l2.5-.5v1zM186.9 239.7l2.5 .5-2.5 .5zM219.4 247.1l2.5 .5-2.5 .5zM221.9 247.6l2.5-.5v1zM272.6 247.1l2.6 .5-2.6 .5zM82.6 319.4l2.5-.5v1z"/>
<path d="M311.8 318.9l2.5 .5-2.5 .5zM293.9 334.5l.5 2.5h-1zM329.2 334.5l.4 2.5h-1zM292.7 353.7l1 .1-.6 2.4zM328.6 355.1h1l-.4 2.5z"/>
</g>
<text font-size="8.2" x="255.2" y="25.7">CONJUNTO SOLDADO</text>
<g font-size="6.3">
<text x="431.1" y="379">Columna de dirección automoción ProSauto.</text>
<text x="431.1" y="386.6">V026. Planos producción metal</text>
<text x="434.8" y="404.7">C</text>
<text x="469.2" y="406">CDR-AU-26-MET02</text>
</g>
<text font-size="5.5" x="271.7" y="33.1">1 UNIDAD SOLDADA</text>
<g font-size="4.4">
<text x="271.1" y="45.5">CDR-AU-V026-SOPCDR001</text>
<text x="285.5" y="50.7">SCALE 1 / 4</text>
<text x="361.3" y="357.5">Sergio Torremocha</text>
<text x="405.8" y="357.8">23/07/2013</text>
<text x="485.1" y="359.2">Simumak</text>
<text x="170.9" y="362.4">CDR-AU-V025-REFSPF001</text>
<text x="185.2" y="367.6">SCALE 2/ 3</text>
<text x="361.3" y="367.9">Adrian Parro</text>
<text x="405.8" y="367.3">21/08/2013</text>
</g>
<g font-size="3.5">
<text x="86.6" y="5.8">4</text>
<text x="226.3" y="5.8">3</text>
<text x="365.9" y="5.8">2</text>
<text x="505.6" y="5.8">1</text>
<text x="33.2" y="49.4">D</text>
<text x="441" y="53.4" transform="rotate(-90 441 53.4)">60.00</text>
<text x="558.5" y="49.4">D</text>
<text x="159.4" y="77.2">306.50</text>
<text x="175.9" y="84.2">752.00</text>
<text x="289.8" y="86.2" transform="rotate(-90 289.8 86.2)">60.00</text>
<text x="378.5" y="85.2">361.00</text>
<text x="108.6" y="129.3">214.00</text>
<text x="225.1" y="129.7">358.00</text>
<text x="118.7" y="137.1">35.00</text>
<text x="202.1" y="136.1">47.50</text>
<text x="410.2" y="147.8">1</text>
<text x="33.4" y="157.3">C</text>
<text x="558.6" y="157.3">C</text>
<text x="288.8" y="176.8" transform="rotate(-90 288.8 176.8)">246.00</text>
<text x="180.7" y="189.8" transform="rotate(-90 180.7 189.8)">310.00</text>
<text x="297.3" y="191.8" transform="rotate(-90 297.3 191.8)">361.00</text>
<text x="148.5" y="195.6" transform="rotate(-90 148.5 195.6)">270.00</text>
<text x="459.2" y="195.8">2</text>
<text x="111.2" y="199">20.00</text>
<text x="210.3" y="201.1">20.00</text>
<text x="440.7" y="201.7">2</text>
<text x="465.7" y="228.8">1</text>
<text x="157.9" y="241.4">210.00</text>
<text x="149.3" y="248.9">539.00</text>
<text x="243.3" y="248.9">213.00</text>
<text x="355.1" y="263.3">ITEM</text>
<text x="364.9" y="263.4">QTY</text>
<text x="382.2" y="263.3">PART NUMBER</text>
<text x="425.4" y="258.2">PARTS LIST</text>
<text x="453.9" y="263.4">DESCRIPTION</text>
<text x="33.4" y="265.2">B</text>
<text x="358.2" y="268.5">1</text>
<text x="367.3" y="268.5">1</text>
<text x="373.2" y="268.5">CDR-AU-V0026-SPCDR002</text>
<text x="415.8" y="268.5">Soporte enfibrado de CDR-AU-V026 ProSauto. chapa 3 mm</text>
<text x="558.6" y="265.2">B</text>
<text x="358.2" y="273.6">2</text>
<text x="367.3" y="273.6">2</text>
<text x="373.2" y="273.6">CDR-AU-V025-REFSPF001</text>
<text x="415.8" y="273.8">Cartela rigidizadora soporte columna de dirección. Chapa 2 mm</text>
<text x="193.1" y="320.7">347.50</text>
<text x="290.5" y="346.6">4.6°</text>
<text x="359.6" y="343.2">Conjunto soldado acabado negro satinado liso</text>
<text x="330.4" y="350.3" transform="rotate(-90 330.4 350.3)">34.66</text>
<text x="361.3" y="353">DRAWN</text>
<text x="361.3" y="362.5">CHECKED</text>
<text x="431.1" y="368.7">TITLE</text>
<text x="33.4" y="373.2">A</text>
<text x="189.1" y="377.8">PARTS LIST</text>
<text x="361.3" y="372.1">QA</text>
<text x="558.6" y="373.2">A</text>
<text x="123.8" y="382.9">QTY</text>
<text x="140.7" y="382.9">PART NUMBER</text>
<text x="212.3" y="382.9">DESCRIPTION</text>
<text x="361.3" y="381.6">MFG</text>
<text x="126.1" y="388">2</text>
<text x="132.1" y="388">CDR-AU-V025-REFSPF001</text>
<text x="173.9" y="388.2">Cartela rigidizadora soporte columna de dirección. Chapa 2 mm</text>
<text x="361.3" y="391.2">APPROVED</text>
<text x="433.2" y="397.5">SIZE</text>
<text x="469.2" y="397.5">DWG NO</text>
<text x="547.9" y="397.4">REV</text>
<text x="431.1" y="410.2">SCALE</text>
<text x="507.3" y="412.4">SHEET 6 OF 7</text>
<text x="86.6" y="416.7">4</text>
<text x="226.3" y="416.7">3</text>
<text x="365.9" y="416.7">2</text>
<text x="505.6" y="416.7">1</text>
</g>
<text font-size="3.3" x="97.1" y="239.9">⌀10.50 THRU</text>
</svg>
